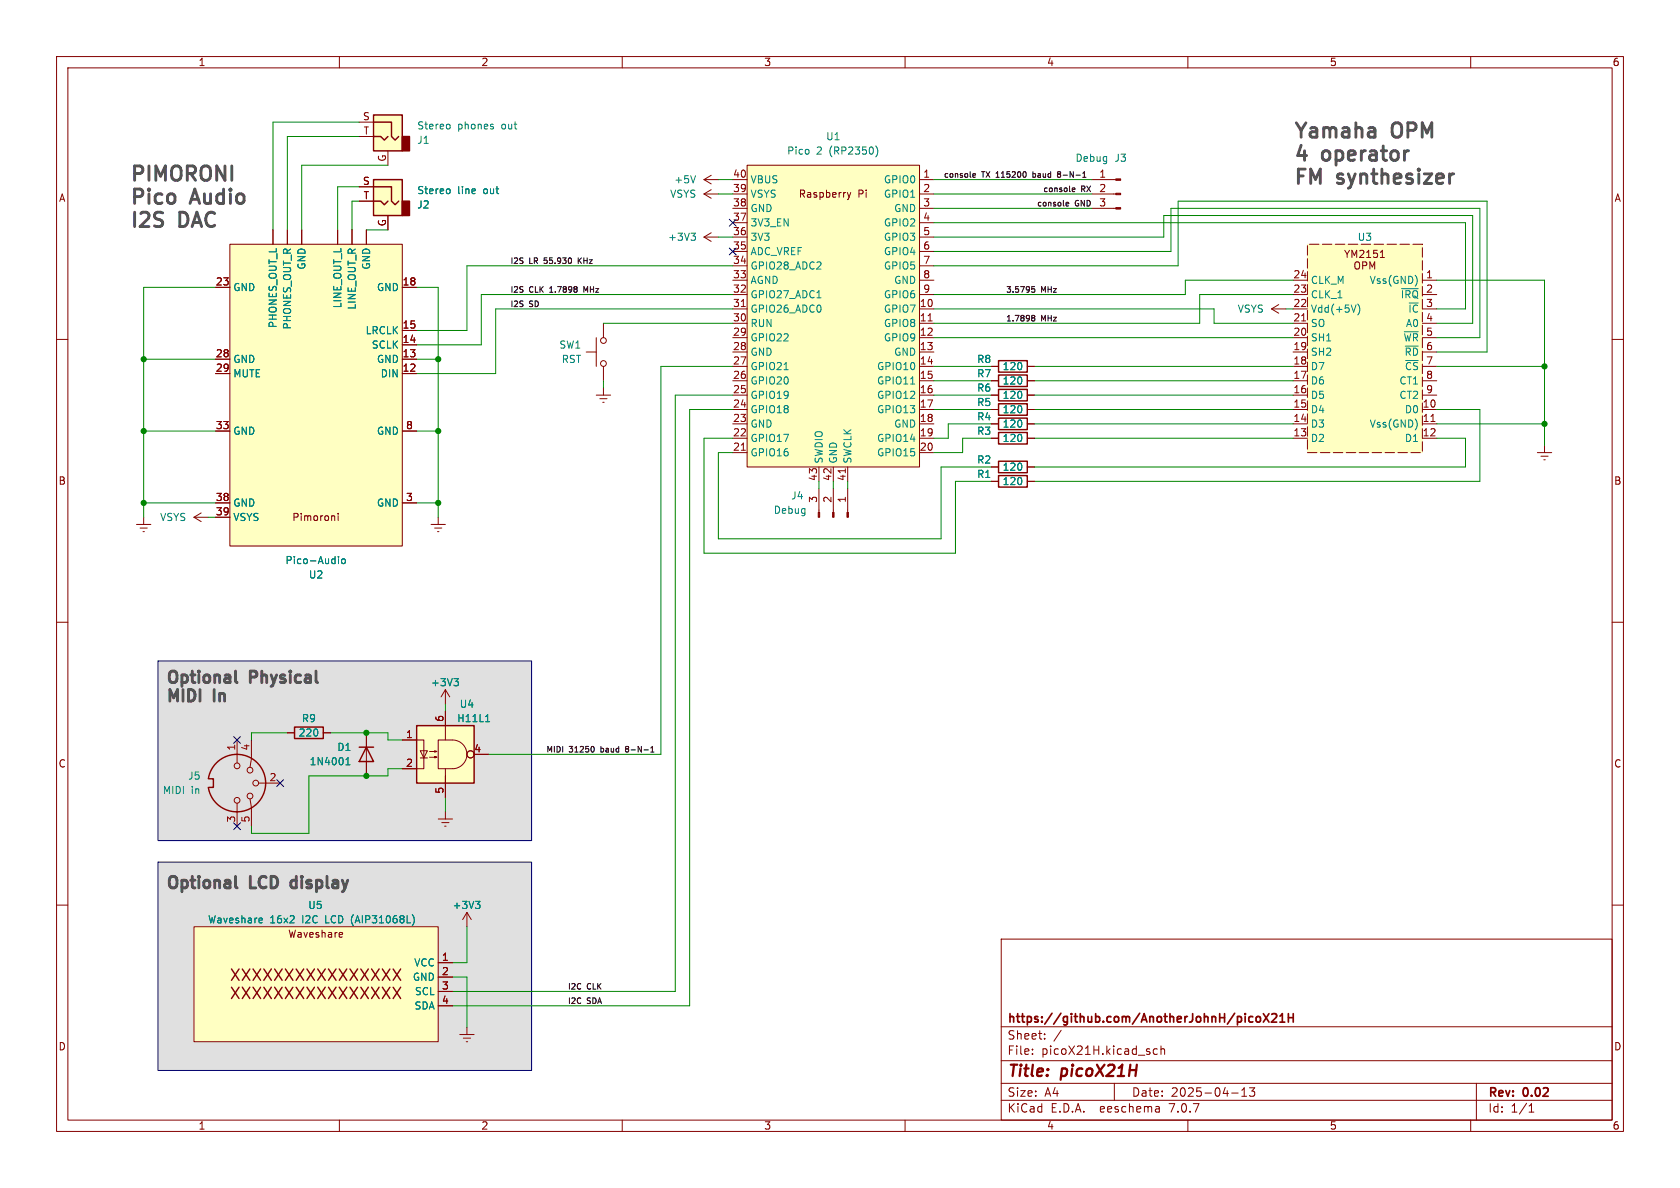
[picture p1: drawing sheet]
<svg xmlns="http://www.w3.org/2000/svg" width="297mm" height="210mm" viewBox="0 0 297 210" stroke-linecap="round" stroke-linejoin="round" font-family="sans-serif">
<g fill="none" stroke="#840000" stroke-width=".18">
<path d="M10 10h277v190h-277zM12 12h273v186h-273zM60 10v2M110 10v2M160 10v2M210 10v2M260 10v2M63.5 33h2.5M63.5 35.6h2.5M63.5 21.6h2.5M63.5 24.1h2.5M68.6 26.7v2.5"/>
<path d="M68.6 38.1v2.5M124.5 34.3h2.5M124.5 31.8h2.5M124.5 31.8l1.2 .7M124.5 34.3l1.2 .8M125.7 31l-1.2 .8M125.7 33.5l-1.2 .8M129.5 36.8h2.6M129.5 34.3h2.6M129.5 31.8h2.6M129.5 39.4h2.6M132.1 29.2h30.5v53.4h-30.5z"/>
<path d="M149.8 34l.3 .9M150.1 34.9l-.3 .4M150.4 34l-.3 .9M162.6 36.8h2.5M162.6 34.3h2.5M162.6 31.8h2.5M162.6 39.4h2.5M193 36.8h4.3M193 34.3h4.3M193 31.8h4.3M10 60h2M38.1 50.8h2.5"/>
<path d="M40.6 43.2h30.5v53.3h-30.5zM48.3 40.6v2.6M50.8 40.6v2.6M53.3 40.6v2.6M59.7 40.6v2.6M62.2 40.6v2.6M64.8 40.6v2.6M71.1 58.4h2.6M71.1 50.8h2.6M105.4 59.7v5.1M106.7 57.2v2.5M124.5 41.9h2.5"/>
<path d="M124.5 41.9l1.2 .8M125.7 41.1l-1.2 .8M129.5 41.9h2.6M129.5 54.6h2.6M129.5 49.5h2.6M129.5 52.1h2.6M129.5 59.7h2.6M129.5 57.2h2.6M129.5 47h2.6M129.5 44.5h2.6M131.1 54.2h.7M162.6 41.9h2.5"/>
<path d="M162.6 54.6h2.5M162.6 49.5h2.5M162.6 52.1h2.5M162.6 59.7h2.5M162.6 57.2h2.5M162.6 47h2.5M162.6 44.5h2.5M164.1 56.7h.7M224.8 54.6h2.5M224.8 54.6l1.3 .8M226.1 53.8l-1.3 .8M228.6 54.6h2.5"/>
<path d="M228.6 49.5h2.5M228.6 52.1h2.5M228.6 59.7h2.5M228.6 57.2h2.5M230.1 56.7h.7M237.5 52.1h.1M244 45.5h.7M244.3 44.4l.1-.2v1.3M251.5 54.6h2.5M251.5 49.5h2.5M251.5 52.1h2.5M251.5 59.7h2.5"/>
<path d="M251.5 57.2h2.5M285 60h2M38.1 66h2.5M38.1 63.5h2.5M38.1 76.2h2.5M71.1 66h2.6M71.1 63.5h2.6M71.1 61h2.6M71.1 76.2h2.6M103.6 62.2h1.8M105.4 69.9h2.5M106 70.5h1.3"/>
<path d="M106.6 71.1h.2M106.7 64.8v2.5M106.7 68.6v1.3M129.5 62.2h2.6M129.5 72.4h2.6M129.5 74.9h2.6M129.5 77.5h2.6M129.5 69.9h2.6M129.5 67.3h2.6M129.5 64.8h2.6M131.1 79.6h.7M162.6 62.2h2.5"/>
<path d="M162.6 72.4h2.5M162.6 74.9h2.5M162.6 77.5h2.5M162.6 69.9h2.5M162.6 67.3h2.5M162.6 64.8h2.5M175.3 72.4h1.2M175.3 74.9h1.2M175.3 77.5h1.2M175.3 69.9h1.2M175.3 67.3h1.2M175.3 64.8h1.2"/>
<path d="M181.6 72.4h1.3M181.6 74.9h1.3M181.6 77.5h1.3M181.6 69.9h1.3M181.6 67.3h1.3M181.6 64.8h1.3M228.6 62.2h2.5M228.6 72.4h2.5M228.6 74.9h2.5M228.6 77.5h2.5M228.6 69.9h2.5M228.6 67.3h2.5"/>
<path d="M228.6 64.8h2.5M251.5 62.2h2.5M251.5 72.4h2.5M251.5 74.9h2.5M251.5 77.5h2.5M251.5 69.9h2.5M251.5 67.3h2.5M251.5 64.8h2.5M253 74.5h.7M273 78.7v1.3M24.1 92.7h2.6M24.8 93.3h1.2"/>
<path d="M25.3 94h.2M25.4 91.4v1.3M34.3 91.4h2.5M34.3 91.4l1.3 .8M35.6 90.7l-1.3 .7M38.1 91.4h2.5M38.1 88.9h2.5M59 91.2l.2 .2v.6M59.8 90.7v.2M59.8 91.2v.8M71.1 88.9h2.6M76.2 92.7h2.5"/>
<path d="M76.8 93.3h1.3M77.3 94h.3M77.5 91.4v1.3M129.5 80h2.6M144.8 82.6v2.5M144.8 86.4v4.2M147.3 82.6v2.5M147.3 86.4v4.2M149.4 82.9v.7M149.9 82.6v2.5M149.9 86.4v4.2M162.6 80h2.5"/>
<path d="M175.3 82.6h1.2M175.3 85.1h1.2M181.6 82.6h1.3M181.6 85.1h1.3M271.8 80h2.5M272.4 80.6h1.3M272.9 81.3h.3M10 110h2M285 110h2M41.9 130.8v4.1M44.4 130.8v3.3l-.2 1.5M45.7 138.4h3.8"/>
<path d="M50.8 129.5h1.3M57.1 129.5h1.3M64.8 129.5v7.7M71.1 130.8h3.8v5.1h-3.8M74.3 132.7h1.3l-.7 1.3zM74.3 134h1.3M75.9 133.9h1.3l-.4 .1v-.3l.4 .2M75.9 132.8h1.3l-.4 .2v-.3l.4 .1M77.5 130.8h2.5a2.54 2.54 0 0 1 2.5 2.6 2.54 2.54 0 0 1-2.5 2.5h-2.5zM78.7 135.9v2.5v-1.2M78.7 121.9l-.7 1.3M78.7 121.9v2.6"/>
<path d="M78.7 125.7v5.1M78.7 138.4v2.6M78.7 121.9l.8 1.3M83.8 133.4h2.6M10 160h2M41.9 142v4.1M44.2 141.2l.2 1.5v3.4M77.5 144.8h2.5M78.1 145.4h1.3M78.6 146.1h.3M78.7 143.5v1.3M285 160h2"/>
<path d="M34.3 163.8h43.2v20.4h-43.2zM60.1 164.8l.4 .1 .1 .2-.6 .2M60.5 165.6l-.4 .1M77.5 170.2h2.5M77.5 172.7h2.5M77.5 175.3h2.5M77.5 177.8h2.5M82.5 161.3l-.7 1.3M82.5 161.3v2.5M82.5 161.3l.8 1.3M177 166h108v32h-108zM60 198v2"/>
<path d="M81.3 182.9h2.5M81.9 183.5h1.3M82.4 184.2h.3M82.5 181.6v1.3M110 198v2M160 198v2M177 194.5h108M177 191.5h108M177 187.5h108M177 181.5h108M182.5 186.3v.1M182.5 185.5v.1"/>
<path d="M184.7 183.6v.1M184.7 182.8v.1M187.6 182.1l-1.3 2M197 191.5v3M204.6 185.5l-.4-.1-.3 .3v.4l.1 .2h.6M204.9 195.7l.1 .9M205 196.5l-.2 .1M205 196h-.2M205.2 185.5l.3-.1 .3 .1 .1 .9M205.2 184.9v1.5M210 198v2M217.7 193.2h1.2"/>
<path d="M219.5 193.8h.9M219.5 192.7l.5-.4v1.5M220.9 192.3h.9l-.5 .6 .4 .1v.7l-.2 .1h-.4l-.2-.1M260 198v2M261 191.5v6.5M270.3 196.6h.9M270.3 195.5l.4-.4v1.5"/>
<circle cx="106.7" cy="60.2" r=".51"/>
<circle cx="106.7" cy="64.3" r=".51"/>
<circle cx="41.9" cy="135.4" r=".51"/>
<circle cx="44.2" cy="136.1" r=".51"/>
<circle cx="45.2" cy="138.4" r=".51"/>
<circle cx="83.2" cy="133.3" r=".63"/>
<circle cx="41.9" cy="141.5" r=".51"/>
<circle cx="44.2" cy="140.7" r=".51"/>
</g>
<path d="M222.2 179.8l.4-.1 .2 .3v.4l-.2 .3-.4-.1-.1-.2v-.4zM223.3 179.2l1 1.5M224.3 179.2l-1 1.5M224.8 179.3l.6-.1 .2 .1 .1 .3-.9 1.1h.9M226.3 179.6l.4-.4v1.5M227.8 179.2v1.5M227.8 179.9h.8M228.6 179.2v1.5M226.3 180.7h.8" fill="none" stroke="#840000" stroke-width=".3"/>
<g fill="#e0e0e0" stroke="#e0e0e0" stroke-width=".18">
<path d="M27.9 152.4h66.1v36.8h-66.1z"/>
<path d="M27.9 116.8h66.1v31.8h-66.1z"/>
</g>
<g fill="#ffffc2" stroke="#ffffc2" stroke-width=".18">
<path d="M34.3 163.8h43.2v20.4h-43.2z"/>
<path d="M66 31.8h5.1v6.3h-5.1z"/>
<path d="M66 20.3h5.1v6.4h-5.1z"/>
<path d="M231.1 43.2h20.4v36.8h-20.4z"/>
<path d="M73.7 128.3h10.1v10.1h-10.1z"/>
<path d="M132.1 29.2h30.5v53.4h-30.5z"/>
<path d="M40.6 43.2h30.5v53.3h-30.5z"/>
</g>
<g fill="none" stroke="#840000" stroke-width=".25">
<path d="M66 31.8h5.1v6.3h-5.1zM66 20.3h5.1v6.4h-5.1zM66 35.6h1.3l.6 .6 .7-.6M66 33h3.2v2.6l.6 .6 .7-.6M66 24.1h1.3l.6 .7 .7-.7M66 21.6h3.2v2.5l.6 .7 .7-.7M176.5 63.8h5.1v2h-5.1zM176.5 71.4h5.1v2h-5.1zM176.5 73.9h5.1v2h-5.1zM176.5 66.3h5.1v2h-5.1zM176.5 68.8h5.1v2.1h-5.1zM176.5 76.5h5.1v2h-5.1z"/>
<path d="M176.5 81.5h5.1v2.1h-5.1zM176.5 84.1h5.1v2h-5.1zM36.8 137.7a5.1 5.1 0 0 1 7.8-3.6 5.1 5.1 0 0 1 0 8.6 5.1 5.1 0 0 1-7.8-3.5M37 137.7h.7v1.5h-.7M52.1 128.5h5v2.1h-5zM63.5 132.1h2.5M64.8 132.1l1.2 2.5h-2.5zM73.7 128.3h10.1v10.1h-10.1zM40.9 171.3l1.4 2M40.9 174.5l1.4 2M42.3 171.3l-1.4 2M42.3 174.5l-1.4 2"/>
<path d="M42.8 171.3l1.4 2M42.8 174.5l1.4 2M44.2 171.3l-1.4 2M44.2 174.5l-1.4 2M44.7 171.3l1.4 2M44.7 174.5l1.4 2M46.1 171.3l-1.4 2M46.1 174.5l-1.4 2M46.6 171.3l1.4 2M46.6 174.5l1.4 2M48 171.3l-1.4 2M48 174.5l-1.4 2"/>
<path d="M48.5 171.3l1.4 2M48.5 174.5l1.4 2M49.9 171.3l-1.4 2M49.9 174.5l-1.4 2M50.5 171.3l1.3 2M50.5 174.5l1.3 2M51.8 171.3l-1.3 2M51.8 174.5l-1.3 2M52.4 171.3l1.3 2M52.4 174.5l1.3 2M53.7 171.3l-1.3 2M53.7 174.5l-1.3 2"/>
<path d="M54.3 171.3l1.3 2M54.3 174.5l1.3 2M55.6 171.3l-1.3 2M55.6 174.5l-1.3 2M56.2 171.3l1.3 2M56.2 174.5l1.3 2M57.5 171.3l-1.3 2M57.5 174.5l-1.3 2M58.1 171.3l1.3 2M58.1 174.5l1.3 2M59.4 171.3l-1.3 2M59.4 174.5l-1.3 2"/>
<path d="M60 171.3l1.3 2M60 174.5l1.3 2M61.3 171.3l-1.3 2M61.3 174.5l-1.3 2M61.9 171.3l1.3 2M61.9 174.5l1.3 2M63.2 171.3l-1.3 2M63.2 174.5l-1.3 2M63.8 171.3l1.3 2M63.8 174.5l1.3 2M65.1 171.3l-1.3 2M65.1 174.5l-1.3 2"/>
<path d="M65.7 171.3l1.3 2M65.7 174.5l1.3 2M67 171.3l-1.3 2M67 174.5l-1.3 2M67.6 171.3l1.3 2M67.6 174.5l1.3 2M68.9 171.3l-1.3 2M68.9 174.5l-1.3 2M69.5 171.3l1.3 2M69.5 174.5l1.3 2M70.8 171.3l-1.3 2M70.8 174.5l-1.3 2"/>
</g>
<g fill="none" stroke="#008484" stroke-width=".18">
<path d="M79.3 33.4l.3 .2v.4l-.3 .2M79.3 22l.3 .2v.4l-.3 .2M87.2 22.4v.3M123 31.1l-.5 1.2M154.8 25.8a1.46 1.46 0 0 1 0 1.9M122.2 41.2h.7l-.4 .5M122.7 41.7l.2 .2v.3l-.2 .3M144.4 52.6h.7M239.7 53.9l-.4 1.3M240 53.7a1.46 1.46 0 0 1 0 2M247.8 51h2.9M138.6 65.3h.7"/>
<path d="M161 67.9h.7M59.8 98.4v.1M59.8 98.8v.8M60.4 98.9l.2-.1 .4 .1 .1 .5-.2 .2h-.3l-.2-.1zM80.3 120h.7l-.4 .4M61.2 135.2h.7M61.2 134.3l.3-.4v1.3M80.8 120.4l.2 .3v.3l-.2 .2M85.8 127.6h.8M86.1 126.5l.1-.2v1.3M84.1 159.3h.7l-.4 .5M84.6 159.8l.2 .3v.3l-.2 .2"/>
<path d="M46 162.3l.3 .1 .1 .2-.6 .1M46.3 163.1h-.3M72.9 161.7a1.49 1.49 0 0 1 0 1.9"/>
</g>
<g fill="#840000" stroke="#840000" stroke-width=".18">
<path d="M197.3 36.7h.8v.3h-.8z"/>
<path d="M197.3 34.2h.8v.2h-.8z"/>
<path d="M197.3 31.6h.8v.3h-.8z"/>
<path d="M144.7 90.6h.2v.8h-.2z"/>
<path d="M147.2 90.6h.2v.8h-.2z"/>
<path d="M149.7 90.6h.3v.8h-.3z"/>
</g>
<g fill="#840000" stroke="#840000" stroke-width=".25">
<path d="M71.1 35.6h1.3v2.5h-1.3z"/>
<path d="M71.1 24.1h1.3v2.6h-1.3z"/>
</g>
<path d="M231.1 43.2h20.4v36.8h-20.4z" fill="none" stroke="#840000" stroke-width=".18" stroke-dasharray="1.7 .6"/>
<g fill="none" stroke="#000" stroke-width=".18">
<path d="M172 31l.5-.1-.1-.2h-.3l-.1 .1v.5h.4M181.3 30.4l.1 .3-.1 .5M187.1 30.8l-.2 .4 .4 .1M187.1 30.8h.2M187.3 30.3l-.4 .2 .2 .3M188.5 36.1l.4-.1v-.2h-.3l-.1 .1v.5h.4M189.6 33.6l.4-.1v-.2l-.3-.1-.1 .2v.4h.4M191.4 31.3h.6M191.4 30.6l.3-.3v1M102.2 45.6v1M102.8 45.6l-.6 .6M103.6 51.4l-.4-.7v1"/>
<path d="M182.4 50.7h.5M182.4 51.1l.4-.1 .1 .2v.4h-.5M182.5 55.8h.4v.2l-.1 .2M182.5 56.1l.1 .1M182.6 56.2h.2M182.6 56.2h-.1M182.8 56.2l.1 .2v.2l-.4 .1M104.9 132l.1 .3-.1 .6M110.6 132v.3M110.6 132.5v.3M115 132.9h.6M115 132.2l.3-.3v1"/>
</g>
<path d="M41.6 118.6v1.8l.3 .3M41.6 154.9v1.8l.3 .3M52.2 155.6l-.6 .1-.2 .3 .1 .8 .3 .2h.4" fill="none" stroke="#545454" stroke-width=".51"/>
<path d="M27.9 116.8h66.1v31.8h-66.1zM27.9 152.4h66.1v36.8h-66.1z" fill="none" stroke="#0000c2" stroke-width=".18"/>
<g fill="none" stroke="#008400" stroke-width=".18">
<path d="M63.5 24.1h-12.7v16.5M63.5 21.6h-15.2v19M63.5 33h-3.8v7.6M63.5 35.6h-1.3v5M68.6 29.2h-15.3v11.4M127 31.8h2.5M127 34.3h2.5M165.1 39.4h94v15.2h-5.1M165.1 31.8h27.9M165.1 36.8h27.9M165.1 34.3h27.9M38.1 50.8h-12.7v40.6"/>
<path d="M64.8 40.6h3.8M73.7 50.8h3.8v40.6M106.7 57.2h22.8M127 41.9h2.5M129.5 47h-47v11.4h-8.8M129.5 54.6h-41.9v11.4h-13.9M129.5 52.1h-44.4v8.9h-11.4M165.1 59.7h63.5M165.1 44.5h41.9v-7.7h54.6v22.9h-7.6M165.1 54.6h49.5v2.6h14M165.1 41.9h40.6v-3.8h54.6v19.1h-6.3M165.1 47h43.2v-11.4h54.6v26.6h-8.9"/>
<path d="M227.3 54.6h1.3M228.6 52.1h-16.5v5.1h-47M228.6 49.5h-19.1v2.6h-44.4M254 49.5h19v29.2M25.4 63.5h12.7M25.4 76.2h12.7M73.7 63.5h3.8M73.7 76.2h3.8M106.7 67.3v1.3M129.5 77.5h-5v20.3h44.4v-12.7h6.4M129.5 64.8h-12.7v68.6h-30.4M129.5 72.4h-7.6v105.4h-41.9"/>
<path d="M129.5 69.9h-10.1v105.4h-39.4M165.1 64.8h10.2M165.1 69.9h10.2M165.1 72.4h10.2M165.1 67.3h10.2M175.3 74.9h-7.7v2.6h-2.5M175.3 77.5h-5.1v2.5h-5.1M182.9 77.5h45.7M182.9 64.8h45.7M182.9 74.9h45.7M182.9 69.9h45.7M182.9 72.4h45.7"/>
<path d="M182.9 67.3h45.7M254 77.5h5.1v5.1h-76.2M254 72.4h7.6v12.7h-78.7M254 64.8h19M254 74.9h19M25.4 88.9h12.7M36.8 91.4h1.3M73.7 88.9h3.8M129.5 80h-2.5v15.3h39.4v-12.7h8.9M144.8 85.1v1.3M147.3 85.1v1.3M149.9 85.1v1.3"/>
<path d="M50.8 129.5h-6.4v1.3M58.4 129.5h10.2v1.3h2.5M71.1 135.9h-2.5v1.3h-14v10.1h-10.2v-1.2M78.7 124.5v1.2M78.7 141v2.5M80 172.7h2.5v8.9M82.5 163.8v6.4h-2.5"/>
</g>
<path d="M128.9 38.8l1.2 1.2M130.1 38.8l-1.2 1.2M128.9 43.8l1.2 1.3M130.1 43.8l-1.2 1.3M41.3 130.2l1.2 1.2M42.5 130.2l-1.2 1.2M48.9 137.8l1.2 1.2M50.1 137.8l-1.2 1.2M41.3 145.4l1.2 1.3M42.5 145.4l-1.2 1.3" fill="none" stroke="#000084" stroke-width=".18"/>
<g fill="#008400" stroke="#008400" stroke-width=".18">
<circle cx="64.8" cy="129.5" r=".46"/>
<circle cx="64.8" cy="137.2" r=".46"/>
<circle cx="25.4" cy="63.5" r=".46"/>
<circle cx="25.4" cy="76.2" r=".46"/>
<circle cx="77.5" cy="76.2" r=".46"/>
<circle cx="77.5" cy="88.9" r=".46"/>
<circle cx="77.5" cy="63.5" r=".46"/>
<circle cx="25.4" cy="88.9" r=".46"/>
<circle cx="273" cy="64.8" r=".46"/>
<circle cx="273" cy="74.9" r=".46"/>
</g>
<g font-size="3.5" fill="#545454">
<text x="228.6" y="24.6">Yamaha</text>
<text x="228.6" y="28.7">4</text>
<text x="234" y="28.7">operator</text>
<text x="246.3" y="24.6">OPM</text>
<text x="22.9" y="32.2">PIMORONI</text>
<text x="228.6" y="32.8">FM</text>
<text x="236.6" y="32.8">synthesizer</text>
<text x="22.9" y="36.3">Pico</text>
<text x="22.9" y="40.4">I2S</text>
<text x="31.9" y="40.4">DAC</text>
<text x="34" y="36.3">Audio</text>
</g>
<g font-size="2.8" fill="#545454">
<text x="29.2" y="120.9">Optional</text>
<text x="29.2" y="124.2">MIDI</text>
<text x="38.2" y="124.2">In</text>
<text x="44.6" y="120.9">Physical</text>
<text x="29.2" y="157.2">Optional</text>
<text x="44.6" y="157.2">LCD</text>
<text x="52.9" y="157.2">display</text>
</g>
<g font-size="2.8" fill="#840000">
<text x="178" y="190.9">Title:</text>
<text x="187.7" y="190.9">picoX21H</text>
</g>
<g font-size="2.1" fill="#840000">
<text x="178" y="184">Sheet:</text>
<text x="178" y="181.2">https://github.com/AnotherJohnH/picoX21H</text>
<text x="178" y="186.7">File:</text>
<text x="184.1" y="186.7">picoX21H.kicad_sch</text>
<text x="178" y="196.9">KiCad</text>
<text x="178" y="194.1">Size:</text>
<text x="184.7" y="194.1">A4</text>
<text x="185.7" y="196.9">E.D.A.</text>
<text x="194.6" y="196.9">eeschema</text>
<text x="200" y="194.1">Date:</text>
<text x="207" y="196.9">7.0.7</text>
<text x="207" y="194.1">2025-04-13</text>
<text x="263" y="194.3">Rev:</text>
<text x="263" y="196.9">Id:</text>
<text x="267.1" y="196.9">1/1</text>
<text x="269.4" y="194.3">0.02</text>
</g>
<g font-size="1.8" fill="#840000">
<text x="35" y="11.9">1</text>
<text x="85" y="11.9">2</text>
<text x="135" y="11.9">3</text>
<text x="185" y="11.9">4</text>
<text x="235" y="11.9">5</text>
<text x="285" y="11.9">6</text>
<text x="64.1" y="21.3">S</text>
<text x="64.2" y="23.9">T</text>
<text x="68.3" y="28.7" transform="rotate(-90 68.3 28.7)">G</text>
<text x="10.3" y="35.9">A</text>
<text x="64.1" y="32.8">S</text>
<text x="64.2" y="35.3">T</text>
<text x="129.5" y="34">39</text>
<text x="129.5" y="31.5">40</text>
<text x="141.1" y="35.2">Raspberry</text>
<text x="151.7" y="35.2">Pi</text>
<text x="163.1" y="31.5">1</text>
<text x="163.1" y="34">2</text>
<text x="194.2" y="31.5">1</text>
<text x="194.2" y="34">2</text>
<text x="285.3" y="35.9">A</text>
<text x="68.3" y="40.1" transform="rotate(-90 68.3 40.1)">G</text>
<text x="129.5" y="41.7">36</text>
<text x="129.5" y="39.1">37</text>
<text x="129.5" y="36.6">38</text>
<text x="163.1" y="36.6">3</text>
<text x="163.1" y="39.1">4</text>
<text x="163.1" y="41.7">5</text>
<text x="194.2" y="36.6">3</text>
<text x="129.5" y="46.7">34</text>
<text x="129.5" y="44.2">35</text>
<text x="163.1" y="44.2">6</text>
<text x="163.1" y="46.7">7</text>
<text x="237.5" y="45.9">YM2151</text>
<text x="239.2" y="48">OPM</text>
<text x="38.1" y="50.5">23</text>
<text x="71.1" y="50.5">18</text>
<text x="129.5" y="51.8">32</text>
<text x="129.5" y="49.3">33</text>
<text x="163.1" y="49.3">8</text>
<text x="163.1" y="51.8">9</text>
<text x="228.6" y="51.8">23</text>
<text x="228.6" y="49.3">24</text>
<text x="252" y="49.3">1</text>
<text x="252" y="51.8">2</text>
<text x="71.1" y="58.2">15</text>
<text x="129.5" y="59.4">29</text>
<text x="129.5" y="56.9">30</text>
<text x="129.5" y="54.4">31</text>
<text x="162.5" y="54.4">10</text>
<text x="162.5" y="56.9">11</text>
<text x="162.5" y="59.4">12</text>
<text x="228.6" y="59.4">20</text>
<text x="228.6" y="56.9">21</text>
<text x="228.6" y="54.4">22</text>
<text x="252" y="54.4">3</text>
<text x="252" y="56.9">4</text>
<text x="252" y="59.4">5</text>
<text x="38.1" y="63.2">28</text>
<text x="38.1" y="65.8">29</text>
<text x="71.1" y="65.8">12</text>
<text x="71.1" y="63.2">13</text>
<text x="71.1" y="60.7">14</text>
<text x="129.5" y="64.5">27</text>
<text x="129.5" y="62">28</text>
<text x="162.5" y="62">13</text>
<text x="162.5" y="64.5">14</text>
<text x="228.6" y="64.5">18</text>
<text x="228.6" y="62">19</text>
<text x="252" y="62">6</text>
<text x="252" y="64.5">7</text>
<text x="129.5" y="69.6">25</text>
<text x="129.5" y="67.1">26</text>
<text x="162.5" y="67.1">15</text>
<text x="162.5" y="69.6">16</text>
<text x="228.6" y="69.6">16</text>
<text x="228.6" y="67.1">17</text>
<text x="252" y="67.1">8</text>
<text x="252" y="69.6">9</text>
<text x="38.1" y="75.9">33</text>
<text x="71.7" y="75.9">8</text>
<text x="129.5" y="77.2">22</text>
<text x="129.5" y="74.7">23</text>
<text x="129.5" y="72.1">24</text>
<text x="162.5" y="72.1">17</text>
<text x="162.5" y="74.7">18</text>
<text x="162.5" y="77.2">19</text>
<text x="228.6" y="77.2">13</text>
<text x="228.6" y="74.7">14</text>
<text x="228.6" y="72.1">15</text>
<text x="251.4" y="72.1">10</text>
<text x="251.4" y="74.7">11</text>
<text x="251.4" y="77.2">12</text>
<text x="129.5" y="79.8">21</text>
<text x="162.5" y="79.8">20</text>
<text x="10.3" y="85.9">B</text>
<text x="38.1" y="88.6">38</text>
<text x="71.7" y="88.6">3</text>
<text x="144.5" y="89" transform="rotate(-90 144.5 89)">3</text>
<text x="144.5" y="85.1" transform="rotate(-90 144.5 85.1)">43</text>
<text x="147.1" y="89" transform="rotate(-90 147.1 89)">2</text>
<text x="147.1" y="85.1" transform="rotate(-90 147.1 85.1)">42</text>
<text x="149.6" y="89" transform="rotate(-90 149.6 89)">1</text>
<text x="149.6" y="85.1" transform="rotate(-90 149.6 85.1)">41</text>
<text x="285.3" y="85.9">B</text>
<text x="38.1" y="91.2">39</text>
<text x="51.6" y="92.3">Pimoroni</text>
<text x="71.7" y="130.6">1</text>
<text x="78.5" y="127.7" transform="rotate(-90 78.5 127.7)">6</text>
<text x="10.3" y="135.9">C</text>
<text x="41.7" y="132.8" transform="rotate(-90 41.7 132.8)">1</text>
<text x="44.2" y="132.8" transform="rotate(-90 44.2 132.8)">4</text>
<text x="71.7" y="135.6">2</text>
<text x="83.7" y="133.1">4</text>
<text x="285.3" y="135.9">C</text>
<text x="47.6" y="138.2">2</text>
<text x="78.5" y="140.4" transform="rotate(-90 78.5 140.4)">5</text>
<text x="41.7" y="145.5" transform="rotate(-90 41.7 145.5)">3</text>
<text x="44.2" y="145.5" transform="rotate(-90 44.2 145.5)">5</text>
<text x="50.8" y="166">Waveshare</text>
<text x="78" y="169.9">1</text>
<text x="78" y="172.5">2</text>
<text x="78" y="175">3</text>
<text x="78" y="177.5">4</text>
<text x="10.3" y="185.9">D</text>
<text x="285.3" y="185.9">D</text>
<text x="35" y="199.9">1</text>
<text x="85" y="199.9">2</text>
<text x="135" y="199.9">3</text>
<text x="185" y="199.9">4</text>
<text x="235" y="199.9">5</text>
<text x="285" y="199.9">6</text>
</g>
<g font-size="1.8" fill="#008484">
<text x="73.7" y="23.1">Stereo</text>
<text x="80.9" y="23.1">phones</text>
<text x="88.8" y="23.1">out</text>
<text x="73.7" y="25.6">J1</text>
<text x="139.1" y="27.5">Pico</text>
<text x="144.3" y="27.5">2</text>
<text x="145.9" y="25">U1</text>
<text x="146.7" y="27.5">(RP2350)</text>
<text x="190" y="28.8">Debug</text>
<text x="196.9" y="28.8">J3</text>
<text x="73.7" y="34.5">Stereo</text>
<text x="80.9" y="34.5">line</text>
<text x="85.6" y="34.5">out</text>
<text x="118.4" y="35.2">VSYS</text>
<text x="119.1" y="32.6">+5V</text>
<text x="132.6" y="35.2">VSYS</text>
<text x="132.6" y="32.6">VBUS</text>
<text x="156.2" y="32.6">GPIO0</text>
<text x="156.2" y="35.2">GPIO1</text>
<text x="73.7" y="37.1">J2</text>
<text x="132.6" y="40.2">3V3_EN</text>
<text x="132.6" y="37.7">GND</text>
<text x="156.2" y="40.2">GPIO2</text>
<text x="158" y="37.7">GND</text>
<text x="54.2" y="47.8" transform="rotate(-90 54.2 47.8)">GND</text>
<text x="65.6" y="47.8" transform="rotate(-90 65.6 47.8)">GND</text>
<text x="118" y="42.8">+3V3</text>
<text x="132.6" y="47.9">GPIO28_ADC2</text>
<text x="132.6" y="45.3">ADC_VREF</text>
<text x="132.6" y="42.8">3V3</text>
<text x="156.2" y="42.8">GPIO3</text>
<text x="156.2" y="45.3">GPIO4</text>
<text x="156.2" y="47.9">GPIO5</text>
<text x="239.9" y="42.8">U3</text>
<text x="41.1" y="51.7">GND</text>
<text x="66.5" y="51.7">GND</text>
<text x="132.6" y="52.9">GPIO27_ADC1</text>
<text x="132.6" y="50.4">AGND</text>
<text x="156.2" y="52.9">GPIO6</text>
<text x="158" y="50.4">GND</text>
<text x="231.6" y="52.9">CLK_1</text>
<text x="231.6" y="50.4">CLK_M</text>
<text x="242" y="50.4">Vss(GND)</text>
<text x="247.5" y="52.9">~{IRQ}</text>
<text x="49.1" y="58.1" transform="rotate(-90 49.1 58.1)">PHONES_OUT_L</text>
<text x="51.7" y="58.3" transform="rotate(-90 51.7 58.3)">PHONES_OUT_R</text>
<text x="60.6" y="54.6" transform="rotate(-90 60.6 54.6)">LINE_OUT_L</text>
<text x="63.1" y="54.8" transform="rotate(-90 63.1 54.8)">LINE_OUT_R</text>
<text x="64.5" y="59.3">LRCLK</text>
<text x="132.6" y="58">RUN</text>
<text x="132.6" y="55.5">GPIO26_ADC0</text>
<text x="156.2" y="55.5">GPIO7</text>
<text x="156.2" y="58">GPIO8</text>
<text x="218.7" y="55.5">VSYS</text>
<text x="231.6" y="58">SO</text>
<text x="231.6" y="55.5">Vdd(+5V)</text>
<text x="248.5" y="58">A0</text>
<text x="248.9" y="55.5">~{IC}</text>
<text x="41.1" y="64.4">GND</text>
<text x="65.6" y="61.8">SCLK</text>
<text x="66.5" y="64.4">GND</text>
<text x="98.8" y="61.8">SW1</text>
<text x="99.2" y="64.4">RST</text>
<text x="132.6" y="65.6">GPIO21</text>
<text x="132.6" y="63.1">GND</text>
<text x="132.6" y="60.6">GPIO22</text>
<text x="155" y="65.6">GPIO10</text>
<text x="156.2" y="60.6">GPIO9</text>
<text x="158" y="63.1">GND</text>
<text x="172.6" y="64.4">R8</text>
<text x="177.2" y="65.6">120</text>
<text x="231.6" y="65.6">D7</text>
<text x="231.6" y="63.1">SH2</text>
<text x="231.6" y="60.6">SH1</text>
<text x="248" y="60.6">~{WR}</text>
<text x="248.2" y="63.1">~{RD}</text>
<text x="248.3" y="65.6">~{CS}</text>
<text x="41.1" y="66.9">MUTE</text>
<text x="67.2" y="66.9">DIN</text>
<text x="132.6" y="70.7">GPIO19</text>
<text x="132.6" y="68.2">GPIO20</text>
<text x="155" y="68.2">GPIO11</text>
<text x="155" y="70.7">GPIO12</text>
<text x="172.6" y="72">R5</text>
<text x="172.6" y="66.9">R7</text>
<text x="172.6" y="69.4">R6</text>
<text x="177.2" y="68.2">120</text>
<text x="177.2" y="70.7">120</text>
<text x="231.6" y="70.7">D5</text>
<text x="231.6" y="68.2">D6</text>
<text x="247.3" y="68.2">CT1</text>
<text x="247.3" y="70.7">CT2</text>
<text x="41.1" y="77.1">GND</text>
<text x="66.5" y="77.1">GND</text>
<text x="132.6" y="75.8">GND</text>
<text x="132.6" y="73.3">GPIO18</text>
<text x="155" y="73.3">GPIO13</text>
<text x="158" y="75.8">GND</text>
<text x="172.6" y="74.5">R4</text>
<text x="172.6" y="77.1">R3</text>
<text x="177.2" y="73.3">120</text>
<text x="177.2" y="75.8">120</text>
<text x="231.6" y="75.8">D3</text>
<text x="231.6" y="73.3">D4</text>
<text x="242" y="75.8">Vss(GND)</text>
<text x="248.3" y="73.3">D0</text>
<text x="132.6" y="80.9">GPIO16</text>
<text x="132.6" y="78.3">GPIO17</text>
<text x="145.6" y="82" transform="rotate(-90 145.6 82)">SWDIO</text>
<text x="148.2" y="82" transform="rotate(-90 148.2 82)">GND</text>
<text x="150.7" y="82" transform="rotate(-90 150.7 82)">SWCLK</text>
<text x="155" y="78.3">GPIO14</text>
<text x="155" y="80.9">GPIO15</text>
<text x="172.6" y="82.1">R2</text>
<text x="177.2" y="83.4">120</text>
<text x="177.2" y="78.3">120</text>
<text x="231.6" y="78.3">D2</text>
<text x="248.3" y="78.3">D1</text>
<text x="41.1" y="89.8">GND</text>
<text x="66.5" y="89.8">GND</text>
<text x="139.8" y="88.5">J4</text>
<text x="172.6" y="84.7">R1</text>
<text x="177.2" y="86">120</text>
<text x="28.2" y="92.3">VSYS</text>
<text x="41.1" y="92.3">VSYS</text>
<text x="136.7" y="91">Debug</text>
<text x="50.4" y="99.9">Pico-Audio</text>
<text x="54.5" y="102.5">U2</text>
<text x="76.1" y="121.5">+3V3</text>
<text x="81.2" y="125.3">U4</text>
<text x="52.7" y="130.4">220</text>
<text x="53.3" y="127.9">R9</text>
<text x="80.7" y="127.9">H11L1</text>
<text x="54.6" y="135.5">1N4001</text>
<text x="59.5" y="132.9">D1</text>
<text x="28.7" y="140.6">MIDI</text>
<text x="33.2" y="138">J5</text>
<text x="33.8" y="140.6">in</text>
<text x="54.4" y="160.9">U5</text>
<text x="79.9" y="160.9">+3V3</text>
<text x="36.7" y="163.4">Waveshare</text>
<text x="47.7" y="163.4">16x2</text>
<text x="53.5" y="163.4">I2C</text>
<text x="57.8" y="163.4">LCD (AIP31068L)</text>
<text x="72.9" y="173.6">GND</text>
<text x="73.1" y="171">VCC</text>
<text x="73.2" y="178.7">SDA</text>
<text x="73.3" y="176.1">SCL</text>
</g>
<g font-size="1.4">
<text x="166.7" y="31.5">console</text>
<text x="173.5" y="31.5">TX 115200</text>
<text x="183" y="31.5">baud</text>
<text x="184.3" y="34">console</text>
<text x="187.6" y="31.5">8-N-1</text>
<text x="191.1" y="34">RX</text>
<text x="183.2" y="36.6">console</text>
<text x="190" y="36.6">GND</text>
<text x="90.2" y="46.7">I2S</text>
<text x="93.6" y="46.7">LR</text>
<text x="96.4" y="46.7">55.930</text>
<text x="102.7" y="46.7">KHz</text>
<text x="90.2" y="51.8">I2S</text>
<text x="93.6" y="51.8">CLK</text>
<text x="97.4" y="51.8">1.7898</text>
<text x="103.7" y="51.8">MHz</text>
<text x="177.8" y="51.8">3.5795</text>
<text x="184.1" y="51.8">MHz</text>
<text x="90.2" y="54.3">I2S</text>
<text x="93.6" y="54.3">SD</text>
<text x="177.8" y="56.9">1.7898</text>
<text x="184.1" y="56.9">MHz</text>
<text x="96.5" y="133.1">MIDI</text>
<text x="100.6" y="133.1">31250</text>
<text x="106.4" y="133.1">baud</text>
<text x="111.1" y="133.1">8-N-1</text>
<text x="100.3" y="175">I2C</text>
<text x="100.3" y="177.5">I2C</text>
<text x="103.8" y="175">CLK</text>
<text x="103.8" y="177.5">SDA</text>
</g>
</svg>
